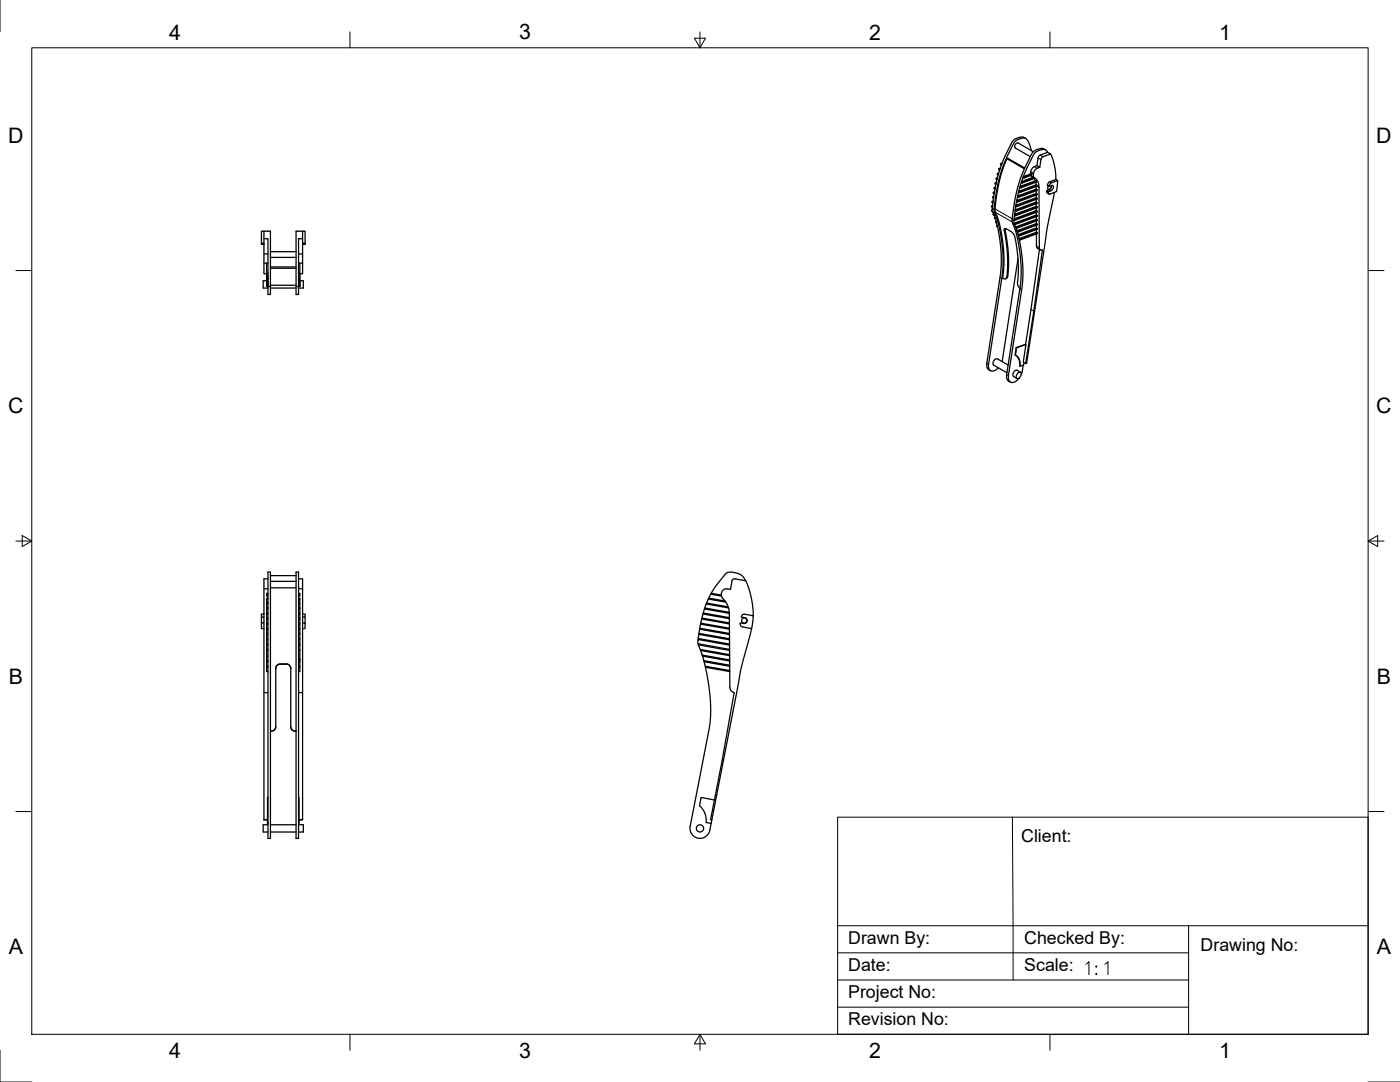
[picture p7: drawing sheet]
<svg xmlns="http://www.w3.org/2000/svg" width="559mm" height="432mm" viewBox="0 0 559 432" stroke-linecap="round" stroke-linejoin="round" font-family="sans-serif">
<!-- layer: Visible -->
<g fill="none" stroke="#000" stroke-width=".51">
<path d="M406.4 57a1.33 1.33 0 0 0-1.2 2l6 3.5M406.4 57.1l6 3.5M409.3 55.2l-.9-.5h-1l-2.1 .7-1 .8-4.5 9.3-.3-.2M417.3 59.8l-1.2-.6-2.2 .5-1.3 .7-.9 1.2-2.9 5.8-1.8 4.9-1.6 5.6-1 6.1a9.4 9.4 0 0 0 .9 7.9l1.8 9 .5 8.6-.4 4.7-5.4 35.4 .2 1.9 1.3 1M396.6 78.4l-.4 .2M396.9 76.6l-.4 .2M397.3 74.7l-.5 .2M397.6 72.9l-.4 .1M398.1 71l-.5 .1M398.2 69.2l-.1 .4 .3 .2-.4 1.6-.4-.3v.4l.3 .2-.3 1.5-.4-.2-.1 .4 .4 .2-.3 1.5-.4-.2v.3l.3 .3-.2 1.4-.4-.1v.3l.3 .2-.2 1.5-.4-.2a1.76 1.76 0 0 1-.2 2.1l.3 .2-.1 1.5-.4-.2v.3l.3 .2v1.4l-.3-.2 .3-.1M398.6 69.1l-.5 .1M398.8 67.3l-.2 .4 .4 .2-.5 1.5-.4-.2"/>
<path d="M399.2 67.1l-.4 .2M399.5 65.3l-.2 .4 .4 .2-.6 1.6-.3-.2M400 65.1l-.5 .2M401.9 63.3l-2.4 6.6-1.9 9.5a9.3 9.3 0 0 0 .5 7.1l1.4 5.4 1 7.4 .2 6.3-.5 5.4 .9 .3 .7-.5 .3-3.3-.1-7.9-1.2-7.8 .1-.4 .4-.2 2.7 1.5 1 1.6 .9 5.2 .5 5.1-.3 8.6 .3 1 .7 .8M401.9 63.3l.4-.1 6.7 3.9M401.9 63.3l7 4.1M406.2 78.2l.3 .2v.4M407.1 74.4l.4 .2-.1 .4-.4-.2-.4 1.5M407.7 72.5l.4 .2-.1 .3-.4-.2-.5 1.6M408.5 70.5l.3 .2-.1 .4M411.3 69.4l.3 .2-2.8 1.1M411.3 69.4l-2.8 1.1"/>
<path d="M411.5 70l.6 .5M411.6 60.1l-1.1-3.5-1.2-1.4-.9-.1-2 .5-1.7 1.4-3.6 7.4-1.6 4.6-1.6 6.6-1.1 7.9M411.7 69.6v.3l-3 1.2-.4-.2-.6 1.6M412.1 70.5l.2 .2M412.3 70.8l.4 .2-4.6 1.7M412.3 70.8l-4.6 1.7M412.5 69.6l.1 1.1 .6 .5M412.7 70.9l.2 .3M412.8 71.2l.4 .9M412.9 66.5l1-.4 .4-3 .6-1 3.3-1.3-.7-.9-.7-.3-1.2 .2-2.6 1.3-2.7 5.1-1.8 4.3M412.9 66.5a3.1 3.1 0 0 0-1.6 2.9M412.9 71.2l-4.9 1.8"/>
<path d="M413.2 71.2l1 1.1 .5 1.7 .2 25.3a.81 .81 0 0 0 1.2 .5l-6.7 45.3-1-.6 1.1-7M413.2 72.2l-6.1 2.2M413.2 72.2l.4 .1M413.4 72.7l.2 1M413.6 73.8l.3 .2-6.9 2.5M413.6 73.8l-7 2.5M413.6 74.4v1.1l-7.4 2.7 .3-1.5 .4 .2 .1-.4-.4-.2M413.6 75.5l.3 .2-7.4 2.7M413.6 77.2l.3 .2-7.7 2.9M413.6 78.9l.4 .2-8.2 3M413.6 72.3l-6.1 2.3M413.6 72.3l.1 .3-6.3 2.4"/>
<path d="M413.9 66.1l1.1 .7-1.8 .9-.7 1.9M413.9 74.3l-7 2.6M413.9 73.9v.4M413.9 75.7v.3l-7.4 2.8-.4-.2-.3 1.5 7.8-2.9v-1.1M413.9 77.4v.3l-7.8 2.9-.3-.2-.3 1.5 8.1-3v-1M414 79.1v.3l-8.2 3.1-.4-.2-.2 1.4 8.4-3.1v-1M417.8 76.1v.7l.9 .6M418.2 60.8l1.1 .6-3.5 1.6-.8 3.8M419.3 61.4l1.5 4.4 .6 5.8M419.6 74.1a1.09 1.09 0 0 1-1.4 1.3l.3-1.2M419.8 74h.3a1.35 1.35 0 0 1-.6 2.1l-1 .4M420.9 76.8l-3 14.5-8.1 53.6-.4 .2"/>
<path d="M421.4 71.6l-3 1.4-.3 1 .7 .4 .9-.4v.3l-.6 1.2-1.3 .6 .7 .4-.1 .2M421.4 71.6l.7 .5-2.7 1-.6 1.3M422.1 72.1l-.4 4.4-2.6 .9-.5-.1-.1-.6M104.4 97.5h.9zM104.4 97.5h.1M105.3 92.3h2.6v25.2h-.9v-3.2M105.3 95.3h1.7v13.7l-.6 .2M105.3 92.3v17h1.1M105.3 97h-.9v.5M105.3 92.3h-.9v4.7M120.8 97.5h1zM120.8 97h1v.5"/>
<path d="M120.8 92.3h1v4.7M120.8 92.3h-2.6v25.2h1v-3.2M120.8 92.3v3M121.8 97.5h.1M395.8 83.9l.5 .8M396.2 82l-.4 .2M396.3 84.7l.4 .9-.3-.2 .1 .3 .3 .2 .5 1.2-.4-.2 .1 .3 .4 .2 .3 1.3-.3-.2 .4 .5 .3 1.3-.3-.2v.3l.4 .2 .4 2 .9 6.4 .2 5.3-.5 6.1-5.3 34.6 .2 2 1.3 .9M396.4 80.2l-.4 .2M396.6 85.3l-.2 .1M396.8 83.5l.1 1.2 1.3 3.6 1.2 5.1 .8 6 .2 6-.4 4.7-5.4 35.3a1.95 1.95 0 0 0 .8 2.6 1.95 1.95 0 0 0 2.6-.7l.5-.5M397.2 86.8l-.3 .1M397.7 88.4l-.3 .1"/>
<path d="M398.1 90l-.3 .1M401.3 91.2l1 8.3 .3 6-.4 4.8-.3 .7-.6 .3M404.8 87.4l.3 .5M405 85.6l.3 .1v.4M405.1 89.3l.1 .3M405.2 83.7l.4 .2-.1 .4M405.5 81.9l.3 .2v.4M405.8 80.1l.4 .2-.1 .3M405.9 92.1l.5 .5M406.4 93.7l.4 .5M406.8 95.3l.4 .5M413.6 80.6l.4 .2-8.4 3.1"/>
<path d="M413.6 82.4l.4 .2-8.7 3.1M413.6 84.1l.4 .2-8.9 3.3M413.6 84.7v1.1l-8.9 3.3M413.6 87.5l-8.2 3.1 .4 .5M413.6 87.5l.4 .2-8.3 3.1M413.6 85.8l.4 .2-8.9 3.3-.4-.2M413.6 86.5v1M413.7 89.2l.3 .3-7.7 2.8M413.7 91l.3 .2-7.3 2.7M413.7 93.3l.1 5.2 .2 .5 1.3 .8M413.7 92.7l.3 .2-6.9 2.5M414 80.8v.4l-8.5 3.1-.3-.2-.2 1.5 8.6-3.2v-1.1"/>
<path d="M414 82.6v.3l-8.7 3.2-.4-.2-.1 1.5 8.8-3.3v-1.1M414 84.3v.3l-8.9 3.3-.4-.2 .1 1.4M414 87.7v.4l-8.2 3-.3-.2 .4 1.2 7.8-2.9v-1M414 86v.3l-8.8 3.3-.4-.2 .6 1.2M414 89.5v.3l-7.6 2.8-.4-.2 .4 1.3 7.3-2.7v-1.1M414 91.2v.3l-7.2 2.7-.4-.2 .4 1.3 6.9-2.6v-1.1M414 92.9v.3l-6.8 2.6-.4-.3 1.3 8.4 .1 8.6-5.7 37.5M414.9 99.5l-5.5 37.9-3.8 1.3-.3 3.1 .3-3.1M105.3 101.3h1.7M105.3 105h1.7M106.4 109.2h.6v.8h-.6l.6 .2v.7h-.6l.6 .1v.6h-.6l.6 .1v.5l-.6 .1M106.4 112.3h.6v.4l-.6 .1"/>
<path d="M106.4 112.8h.6v.4h-.6l.6 .1v.3h-.6h.6v.3M106.4 113.9h.6zM106.4 112.1h-1.3v2.9h1.9M106.4 105v4M106.4 109.2v.8M106.4 110.2v.7M106.4 111v.6M106.4 111.7v.5M106.4 112.3v.4M106.4 112.8v1.4M106.4 114.3h.6M107 114.2l-.6 .1"/>
<path d="M107 114v.2M107 114.3h.1M107 114.3h.9M107.9 106.5h10.3M107.9 107.1h10.3M107.9 100.4h10.3M107.9 102.7h10.3M107.9 115h10.3M107.9 113.8h10.3M118.2 114.3h1M119.2 114v.2M119.2 114l.5-.1z"/>
<path d="M119.2 114.3l.5-.1zM119.2 114.3h.1M119.2 101.3h1.6v3.7M119.2 105h1.6M119.7 112.1h1.4v2.9h-1.9M119.7 112.8v1.5h-.5M119.7 105v4M119.7 110.2v.7M119.7 111v.6M119.7 111.7v.5M119.7 112.3v.4M120.8 101.3v-6h-1.6v13.7h.5l-.5 .2v.8h.5l-.5 .2v.7h.5l-.5 .1v.6h.5l-.5 .1v.5h.5l-.5 .1v.4h.5l-.5 .1v.4h.5l-.5 .1v.3h.5h-.5v.3"/>
<path d="M120.8 105v4.3h-1.1v.7M406.3 103.3l-6.4 41M409.4 137.4l-3.7 1.4M402.4 145.7l-4.3-2.5a1.68 1.68 0 0 0-1.5 2.5l5.3 3.1M402.5 150a1.97 1.97 0 0 0 .9 2.5 1.97 1.97 0 0 0 2.6-.8l.9-.9M405.3 141.8l1 .7 .6 1.2 .3 2.5M405.5 141.8a5 5 0 0 1 1.6 4.4l1.5-.5 .1-1M406.3 148.8l.6-.3a1.21 1.21 0 0 1 .8 1.1 1.21 1.21 0 0 1-.8 1.1l-.6 .4a1.21 1.21 0 0 1-.8-1.1 1.21 1.21 0 0 1 .8-1.2zM407.3 148.5l-1.3-.8a1.68 1.68 0 0 0-1.4 2.6l1.3 .7M408.1 148l-.5 1.5M408.4 145.7l-.3 2.3M105.3 235h1.7"/>
<path d="M106.4 237.1v-.3h.6v-8.5h.9v106.3h-.9v-68.3h-.6v1.7h.6M106.4 239.1v1.2h.6M107 237.9h-.6v-.8h.6v1.6h-.6v.4h.6v1.6h-.6v.3h.6v1.6h-.6v.4h.6v1.6h-.6v.4M107 231h-1.7v96.2h1.5M107.9 234.6h10.3M107.9 229.7h10.3M107.9 232h10.3M119.2 237.9h.5v-.8h-.5v1.6h.5v.4h-.5v1.6h.5v.3h-.5v1.6h.5v.4h-.5v1.6h.5v.4M119.2 231h1.6v45.4M119.2 235h1.6M119.7 237.1v-.3h-.5v-8.5h-1v106.3h1v-68.3h.5v1.7h-.5M119.7 239.1v1.2h-.5"/>
<path d="M282.7 239.1l-.7 1.6M283.7 237.1l-.8 1.6M287.9 237.5l-4-.7-.2 .3 4.3 .8M287.9 236.9l.4 1.6a8.9 8.9 0 0 1 2.8 6.3M288 236.5l-.1 .4M288 236.5l.8-1.2a2.95 2.95 0 0 1 2.8-.1l.6-3.4a.99 .99 0 0 1 1.1-.8l4.3 .8 .3 .5 2.1 6.9 .7 6.5M289.4 239.9l-6.5-1.2-.2 .4 7 1.2M297.6 231.8l-1.2-1.8-1.2-.9-2.4-.7h-2.2l-.8 .4-1 1.2-2.9 3.6-2 3.2M105.3 248.6h-.9v2.2h.9M105.3 246.3h-.9v2.3M105.3 245.1h-.9v1.2M106.4 241v1.6h.6"/>
<path d="M106.4 248.7v-1.7h.6v1.7h-.6v.4M106.4 246.7v-1.7h.6v1.7h-.6v.3M106.4 256.9v-1.7h.6v1.7h-.6v.4M106.4 254.8v-1.6h.6v1.6h-.6v.4M106.4 252.8v-1.7h.6v1.7h-.6v.4M106.4 250.7v-1.6h.6v1.6h-.6v.4M106.4 259.2v-1.9h.6v1.9h-.6v.4M106.4 259.6h.6v1.9h-.6zM106.4 243v1.6M119.2 259.6h.5v1.9h-.5zM119.7 246.7v-1.7h-.5v1.7h.5v.3M119.7 254.8v-1.6h-.5v1.6h.5v.4"/>
<path d="M119.7 252.8v-1.7h-.5v1.7h.5v.4M119.7 248.7v-1.7h-.5v1.7h.5v.4M119.7 250.7v-1.6h-.5v1.6h.5v.4M119.7 256.9v-1.7h-.5v1.7h.5v.4M119.7 259.2v-1.9h-.5v1.9h.5v.4M119.7 241v1.6h-.5M119.7 243v1.6M120.8 248.6h1v2.2h-1M120.8 246.3h1v2.3M120.8 245.1h1v1.2M278.6 255.2l.1 1.7 .8 2.3M278.6 256.9l12.6 2.3"/>
<path d="M278.7 257.3l12.5 2.3M278.9 253.2l-.2 1.6M279.3 251.1l-.3 1.7M279.6 249.1l-.3 1.6M279.7 259.6l.6 1.8M280.1 247l-.4 1.7M280.6 245l-.4 1.7M281.2 243l-.5 1.6M281.9 241l-.6 1.6M290.7 242.2l-8.7-1.5-.1 .3 8.9 1.6M291.1 244.4l-9.8-1.8-.1 .4 9.9 1.8M291.1 244.8l.2 29.5 .5 1.4 1.3 .7-4.9 27.4-4.6 23.3 .5 .1"/>
<path d="M291.1 246.5l-10.4-1.9-.1 .4 10.5 1.9M291.1 248.6l-10.9-1.9-.1 .3 11 2M291.1 250.7l-11.4-2-.1 .4 11.5 2M291.2 252.8l-11.9-2.1v.4l11.9 2.1M291.2 254.9l-12.2-2.1-.1 .4 12.3 2.1M291.2 257l-12.5-2.2-.1 .4 12.6 2.3M295.9 246v.3l1.4 .2a1.2 1.2 0 0 1 .9 1.4 1.2 1.2 0 0 1-1.4 .9l-1.3-.2 .2 1.2 4.3 1 .7-5.1-3.8-.6-.6 .3-.4 .6M300 250.8l-4.4 16.9-11.5 59.5M105.3 276.4h1.7M106.4 265.9v-1.8h.6v1.8h-.6v.4M106.4 263.7v-1.8h.6v1.8h-.6v.4M106.4 262.8v.4"/>
<path d="M110.1 266.9l.3-1.2 1.3-.7 3.3 .2 .7 .5 .4 1.2M119.2 276.4h1.6v50.7h-1.4M119.7 263.7v-1.8h-.5v1.8h.5v.4M119.7 265.9v-1.8h-.5v1.8h.5v.4M119.7 262.8v.4M280.4 261.9l.5 1.8M281.1 264.1l.4 1.8M281.6 266.3l1 5.6a53.8 53.8 0 0 1 .3 19.7l-7.4 38.2M291.2 263.4l-10.9-2 .1 .5 10.9 1.9M291.2 261.3l-11.7-2.1 .2 .4 11.5 2.1M291.3 265.5l-10.4-1.8 .2 .4 10.2 1.8M291.3 267.6l-9.8-1.7 .1 .4 9.7 1.7"/>
<path d="M107.9 291.7l1.5-.4 .7-1.2v-23.6l.4-.9 .9-.6h3.1l1.1 .5 .5 1v23.8l.7 1.2 1.4 .3M110.1 290l-.6 1.4-1.6 .4M116.1 290l.6 1.3 1.5 .4M107 318.2l-.2 3.4M119.2 318.2l.2 3.4M285.2 319.3l-5.4-1.1-.6 3.4M105.3 327.1h1.5M107 328.2v.4M107 321.6l-.2 6.6M107 329.1h-1.9v2.9h1.9M107.9 329.1h10.3M107.9 332h10.3"/>
<path d="M119.2 329.1h1.9v2.9h-1.9M119.2 328.2v.4M119.2 321.6l.2 6.6M120.8 327.1l-1.4 .1M279.3 321.6a7.8 7.8 0 0 1 2.5 6.6l2 .4M283.8 328.6a6.2 6.2 0 0 1-2.2 5.3 4 4 0 0 1-4.4 0 4 4 0 0 1-1.7-4.1M284.1 327.2l-.3 1.4"/>
<circle cx="297" cy="247.6" r="1.05"/>
<circle cx="279.4" cy="330.6" r="1.45"/>
</g>
<!-- layer: Visible Narrow -->
<g fill="none" stroke="#000" stroke-width=".4">
<path d="M396.6 78.8l-.1 .3M396.9 76.9l-.1 .4M397.2 75.1l-.1 .4M397.6 73.2l-.1 .4M398 71.4l-.1 .3M398.5 69.4l-.1 .4M399.1 67.5l-.1 .4M399.8 65.5l-.1 .4M406.2 78.2l-.1 .4M406.6 76.3l-.1 .4M407.1 74.4l-.1 .4M407.7 72.5l-.1 .3"/>
<path d="M408.5 70.5l-.2 .4M411.3 69l1.2 .6M411.4 68.5l1.1 .7M411.7 70.3l1.2 .7M412.1 70.5l1.1 .7M412.9 66.5l1.1 .6M413.9 74.3l.8 .5M414.3 63.1l1.2 .6M415.1 61.9l1.2 .7M417.7 76.3l.7 .4M418.1 73.8l.7 .4M418.7 75.7l.8 .4"/>
<path d="M419 72.5l.7 .4M396.1 83.1l.7 .4M396.2 82.4l-.1 .3M396.3 84.7l.7 .4M396.3 80.6v.3M396.7 85.6l.1 .3M397.1 83.4l6.9 3.9M397.3 87.1l.1 .3M397.3 84.7l6.7 3.9M397.7 88.7l.1 .3M398.1 90.3l.1 .3M401.2 91.9l-.4 .1"/>
<path d="M404 87.7l.7 .4M404.2 89.2l.7 .4M404.8 87.4l-.1 .3M405 85.6l-.1 .3M405.2 83.7v.4M405.4 90.6l.1 .3M405.5 81.9l-.1 .4M405.8 80.1v.3M405.9 92.1l.1 .3M406.4 93.7v.3M406.8 95.3v.2M413.7 98.2l1.1 .6"/>
<path d="M399.1 110.7l.7 .4M402.2 110.2l-.3 .1M407.1 115.3l.7 .4M411.5 123.5l1.1 .7M393.9 145l.7 .4M401.8 149.6l.7 .4"/>
</g>
<!-- layer: Border -->
<g fill="none" stroke="#000" stroke-width=".4">
<path d="M0 0v12.7M12.7 19.1h533.4v393.7h-533.4zM139.7 12.7v6.4M277.2 15.3h4.4l-2.2 3.8zM279.4 12.7v6.4M419.1 12.7v6.4M6.3 108h6.4M546.1 108h6.3M6.3 215.9h6.4M8.9 213.7l3.8 2.2-3.8 2.2zM546.1 215.9l3.8 2.2v-4.4l-3.8 2.2h6.3M6.3 323.9h6.4"/>
<path d="M546.1 323.9h6.3M0 419.1v12.7h12.7M139.7 412.8v6.3M279.4 412.8l2.2 3.8h-4.4zM279.4 412.8v6.3M419.1 412.8v6.3M546.1 431.8h12.7"/>
</g>
<!-- layer: Titleblock -->
<path d="M334.3 326.1h211.8v86.7h-211.8zM404.1 326.1l.3 65M334.3 369.4h211.8M474.4 369.4v43.4M334.3 391.1h140.1M334.3 380.3h140.1M334.3 401.9h140.1" fill="none" stroke="#000" stroke-width=".4"/>
<text font-size="9.3" x="432.2" y="390.2">1:1</text>
<g font-size="8.5">
<text x="67.5" y="15.8">4</text>
<text x="207.2" y="15.7">3</text>
<text x="346.9" y="15.8">2</text>
<text x="486.6" y="15.8">1</text>
<text x="3.3" y="57">D</text>
<text x="549.3" y="57">D</text>
<text x="3.3" y="165">C</text>
<text x="549.3" y="165">C</text>
<text x="3.5" y="272.9">B</text>
<text x="549.6" y="272.9">B</text>
<text x="3.5" y="380.9">A</text>
<text x="549.6" y="380.9">A</text>
<text x="67.5" y="422.2">4</text>
<text x="207.2" y="422.1">3</text>
<text x="346.9" y="422.2">2</text>
<text x="486.6" y="422.2">1</text>
</g>
<g font-size="7.1">
<text x="407.6" y="336.2">Client:</text>
<text x="338.6" y="376.6">Drawn By:</text>
<text x="408.8" y="376.7">Checked By:</text>
<text x="479.2" y="379.6">Drawing No:</text>
<text x="338.6" y="387.4">Date:</text>
<text x="408.8" y="387.5">Scale:</text>
<text x="338.6" y="398.3">Project No:</text>
<text x="338.5" y="409.1">Revision No:</text>
</g>
</svg>
